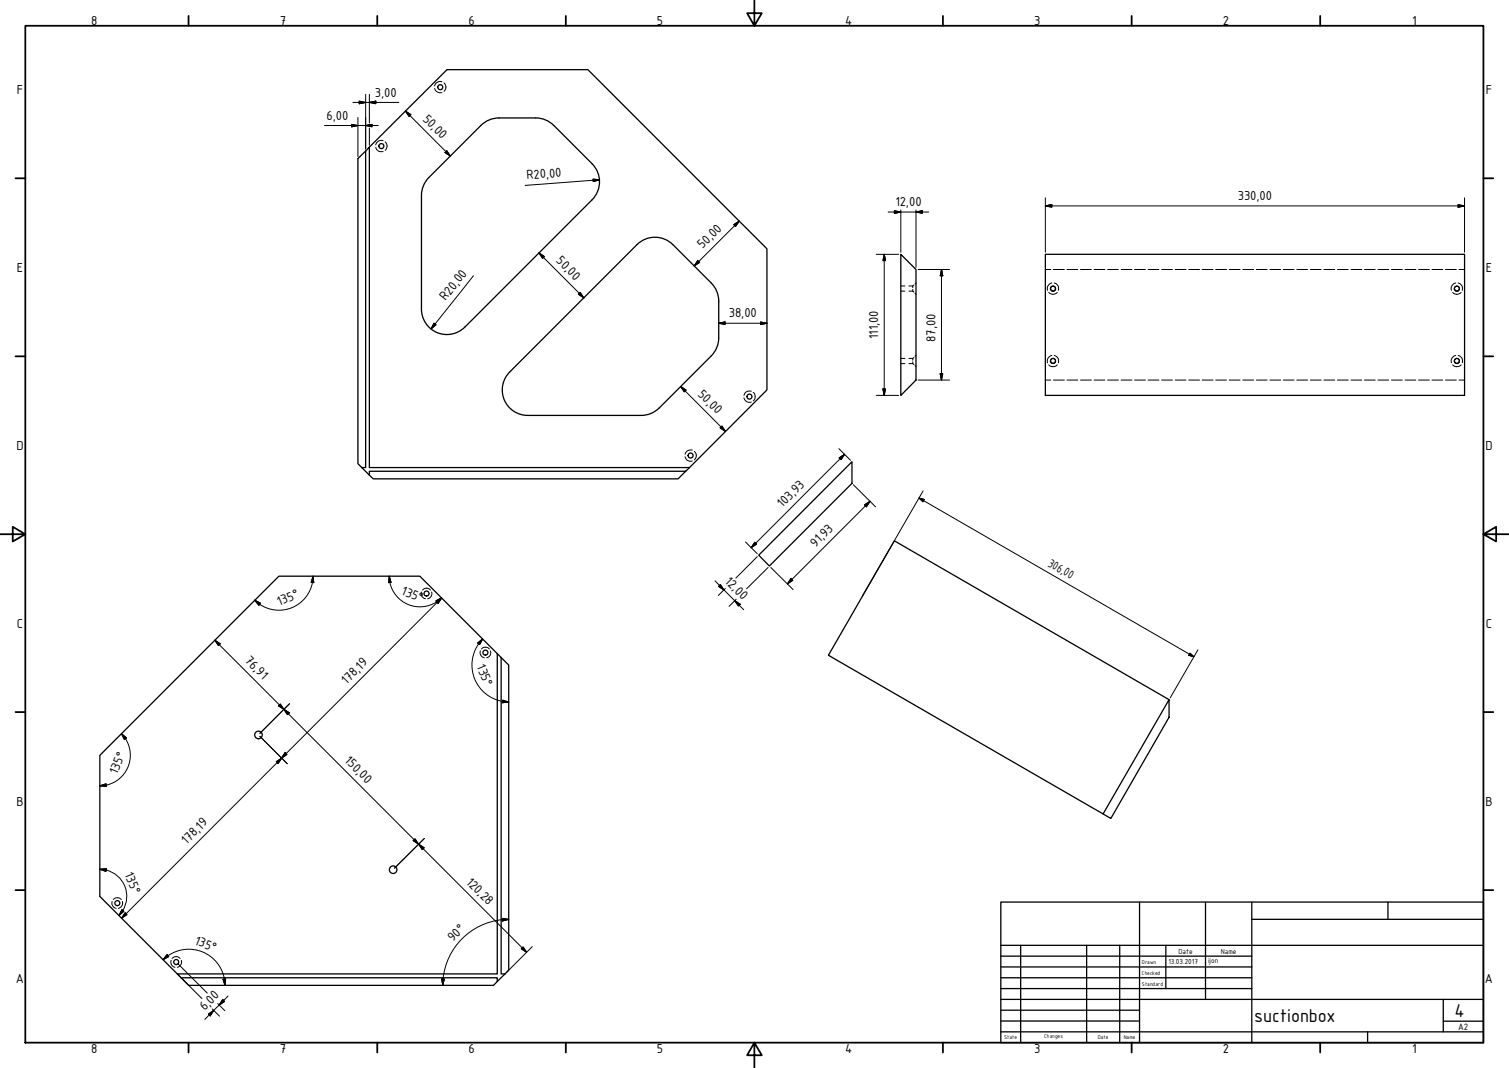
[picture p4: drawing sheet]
<svg xmlns="http://www.w3.org/2000/svg" width="594mm" height="420mm" viewBox="0 0 594 420" stroke-linecap="round" stroke-linejoin="round" font-family="sans-serif">
<!-- layer: Symbol (ISO) -->
<g fill="none" stroke="#000" stroke-width=".51">
<path d="M144 59.4v124.5h-1.6M144 59.4l1.4-1.5v126h126.1M144 59.4l-3.1 3v120l1.5 1.5M145.4 57.9l30.6-30.5h55.5l70.4 70.5v55.5l-30.4 30.5M165.9 76.9v44.7M168.8 69.8l20.6-20.5a10 10 0 0 1 7-2.9h14.5a10.1 10.1 0 0 1 7.1 2.9l15.1 15.1a10 10 0 0 1 0 14.2M168.9 69.8a10 10 0 0 0-3 7.1M233.1 78.6l-50.1 50.1M280 111.4l-15.1-15.1a10 10 0 0 0-14.1-.1l-50.1 50.2a10 10 0 0 0-2.2 10.9 10 10 0 0 0 9.3 6.1h44.6a10 10 0 0 0 7.1-2.9l20.5-20.5a10.1 10.1 0 0 0 3-7.1v-14.5a10 10 0 0 0-3-7M354.6 100.1l6 5.9v43.5l-6 6.1zM411.5 100.1h165.1v55.5h-165.1zM413.6 113.5a.98 .98 0 0 0 1 1 .98 .98 0 0 0 .9-1"/>
<path d="M572.6 113.5a.98 .98 0 0 0 1 1 .98 .98 0 0 0 .9-1M165.9 121.6a10 10 0 0 0 6.2 9.3 10 10 0 0 0 10.9-2.2M413.6 142a.98 .98 0 0 0 1 1 .98 .98 0 0 0 .9-1M572.6 142a.98 .98 0 0 0 1 1 .98 .98 0 0 0 .9-1M142.4 183.9l3 3M269.9 185.4h-124.5v1.5M269.9 185.4l-2.9 3h-120.1l-1.5-1.5M271.5 183.9l-1.6 1.5M335.4 181.7v8.5l-32.5 32.5-4.2-4.3zM195.8 257.2v125.9h-126l1.5 1.6M195.8 257.2l-30.5-30.5h-55.5l-70.5 70.5v55.5l30.5 30.4M195.8 257.2l1.5 1.5"/>
<path d="M197.3 258.7v124.4h1.5M197.3 258.7l3 3v120l-1.5 1.4M460.2 275.3v6.9l-22.9 39.8-3-1.8zM460.2 275.3l-108.1-62.5-26 45 108.2 62.4M71.3 384.7h124.5v1.4M71.3 384.7l3 2.9h120l1.5-1.5M198.8 383.1l-3 3"/>
<circle cx="173.3" cy="34.3" r=".98"/>
<circle cx="150.1" cy="57.5" r=".98"/>
<circle cx="414.6" cy="113.5" r=".98"/>
<circle cx="573.6" cy="113.5" r=".98"/>
<circle cx="295.1" cy="156" r=".98"/>
<circle cx="414.6" cy="142" r=".98"/>
<circle cx="573.6" cy="142" r=".98"/>
<circle cx="271.9" cy="179.2" r=".98"/>
<circle cx="167.9" cy="233.5" r=".98"/>
<circle cx="191.1" cy="256.7" r=".98"/>
<circle cx="101.8" cy="289.1" r="1.49"/>
<circle cx="46.2" cy="355.3" r=".98"/>
<circle cx="154.8" cy="342.1" r="1.49"/>
<circle cx="69.4" cy="378.5" r=".98"/>
</g>
<!-- layer: Hidden (ISO) -->
<g fill="none" stroke="#000" stroke-width=".39">
<path d="M171.1 34.8v.1a2.37 2.37 0 0 0 2.9 1.5M174 32.2a2.18 2.18 0 0 0-2.9 1.6M174.8 32.6a2.17 2.17 0 0 1 0 3.3M148 58v.1a2.17 2.17 0 0 0 2.8 1.5M150.8 55.4a2.14 2.14 0 0 0-2.8 1.6M151.6 55.8a2.24 2.24 0 0 1 0 3.4M354.6 112.5h1.6M354.6 114.5h1.6M357.8 112.5h1.5M357.8 114.5h1.5M359.3 112.5v.7M359.3 113.8v.7"/>
<path d="M359.3 114.5l.5 .4M359.8 112.1l-.5 .4M360.2 115.4l.4 .4M360.6 111.3l-.4 .4M411.5 106h2.2M412.9 115a2.24 2.24 0 0 0 3.3 0M414.1 111.4h-.2a2.19 2.19 0 0 0-1.5 2.8M414.1 112.7l-.5 .8M414.7 106h4.3M415 111.4h.2a2.17 2.17 0 0 1 1.5 2.8M415 112.7l.5 .8M420.1 106h4.2"/>
<path d="M425.4 106h4.2M430.7 106h4.3M436.1 106h4.2M441.4 106h4.2M446.7 106h4.2M452 106h4.2M457.3 106h4.3M462.7 106h4.2M468 106h4.2M473.3 106h4.3M478.6 106h4.3M483.9 106h4.3"/>
<path d="M489.3 106h4.2M494.6 106h4.3M499.9 106h4.3M505.2 106h4.3M510.5 106h4.3M515.9 106h4.2M521.2 106h4.3M526.5 106h4.3M531.9 106h4.2M537.1 106h4.3M542.5 106h4.2M547.8 106h4.3"/>
<path d="M553.1 106h4.3M558.5 106h4.2M563.8 106h4.2M569.1 106h4.2M571.9 115a2.24 2.24 0 0 0 3.3 0M573.1 111.4h-.2a2.19 2.19 0 0 0-1.5 2.8M573.1 112.7l-.5 .8M574 111.4h.2a2.17 2.17 0 0 1 1.5 2.8M574 112.7l.5 .8M574.4 106h2.2M360.6 139.7l-.4 .5M414.1 139.9h-.2a2.19 2.19 0 0 0-1.5 2.8"/>
<path d="M415 139.9h.2a2.17 2.17 0 0 1 1.5 2.8M573.1 139.9h-.2a2.19 2.19 0 0 0-1.5 2.8M574 139.9h.2a2.17 2.17 0 0 1 1.5 2.8M292.9 156.5v.2a2.19 2.19 0 0 0 2.9 1.5M295.8 153.9l-.4-.1a2.19 2.19 0 0 0-2.5 1.8M296.5 154.3a2.24 2.24 0 0 1 0 3.4M354.6 141h1.6M354.6 143h1.6M357.8 141h1.5M357.8 143h1.5M359.3 141v.7M359.3 142.3v.7"/>
<path d="M359.3 143l.5 .4M359.8 140.6l-.5 .4M360.2 143.9l.4 .4M411.5 149.5h2.2M412.9 143.6a2.38 2.38 0 0 0 3.3 0M414.1 141.2l-.5 .8M414.7 149.5h4.3M415 141.2l.5 .8M420.1 149.5h4.2M425.4 149.5h4.2M430.7 149.5h4.3M436.1 149.5h4.2"/>
<path d="M441.4 149.5h4.2M446.7 149.5h4.2M452 149.5h4.2M457.3 149.5h4.3M462.7 149.5h4.2M468 149.5h4.2M473.3 149.5h4.3M478.6 149.5h4.3M483.9 149.5h4.3M489.3 149.5h4.2M494.6 149.5h4.3M499.9 149.5h4.3"/>
<path d="M505.2 149.5h4.3M510.5 149.5h4.3M515.9 149.5h4.2M521.2 149.5h4.3M526.5 149.5h4.3M531.9 149.5h4.2M537.1 149.5h4.3M542.5 149.5h4.2M547.8 149.5h4.3M553.1 149.5h4.3M558.5 149.5h4.2M563.8 149.5h4.2"/>
<path d="M569.1 149.5h4.2M571.9 143.6a2.38 2.38 0 0 0 3.3 0M573.1 141.2l-.5 .8M574 141.2l.5 .8M574.4 149.5h2.2M269.7 179.7v.2a2.16 2.16 0 0 0 2.8 1.4M272.5 177.1l-.3-.1a2.19 2.19 0 0 0-2.5 1.7M273.4 177.6a2.17 2.17 0 0 1 0 3.3M165.9 232.9a1.95 1.95 0 0 0 1.6 2.7M166.4 232.1a1.97 1.97 0 0 1 3.1 0M169.9 232.9a2.04 2.04 0 0 1-1.6 2.7M189.1 256.1a2.14 2.14 0 0 0 1.6 2.7"/>
<path d="M189.5 255.3a2.08 2.08 0 0 1 3.2 0M193.1 256.1a2.05 2.05 0 0 1-1.5 2.7M44.1 354.6a2.14 2.14 0 0 0 1.6 2.8M44.6 353.9a2.15 2.15 0 0 1 3.2 0M48.2 354.6a2.14 2.14 0 0 1-1.6 2.8M67.4 377.8a2.05 2.05 0 0 0 1.5 2.7M67.8 377a2.15 2.15 0 0 1 3.1 0M71.4 377.8a2.14 2.14 0 0 1-1.6 2.7"/>
</g>
<g fill="#000">
<circle cx="413.6" cy="113.5" r=".19"/>
<circle cx="415.5" cy="113.5" r=".19"/>
<circle cx="572.6" cy="113.5" r=".19"/>
<circle cx="574.5" cy="113.5" r=".19"/>
<circle cx="413.6" cy="142" r=".19"/>
<circle cx="415.5" cy="142" r=".19"/>
<circle cx="572.6" cy="142" r=".19"/>
<circle cx="574.5" cy="142" r=".19"/>
</g>
<!-- layer: Visible (ISO) -->
<g fill="none" stroke="#000" stroke-width=".7">
<path d="M10 10.1h574v400.1h-574zM74.2 6.3v3.8M148.5 6.3v3.8M222.8 6.3v3.8M297 .2v9.9l-2.9-4.9h5.8l-2.9 4.9M371.2 6.3v3.8M445.5 6.3v3.8M519.7 6.3v3.8M6.1 70.1h3.9M584 70.1h3.9M6.1 140.2h3.9M584 140.2h3.9"/>
<path d="M0 210.2h10l-5-3v5.8l5-2.8M584 210.2l5 2.8v-5.8l-5 3h10M6.1 280.1h3.9M584 280.1h3.9M6.1 350.2h3.9M584 350.2h3.9M74.2 410.2v3.9M148.5 410.2v3.9M222.8 410.2v3.9M297 410.2l2.9 4.9h-5.8l2.9-4.9v10M371.2 410.2v3.9M445.5 410.2v3.9"/>
<path d="M519.7 410.2v3.9"/>
</g>
<!-- layer: Hidden Narrow (ISO) -->
<g fill="none" stroke="#000" stroke-width=".51">
<path d="M394 354.9h190v55.3h-190zM448.6 354.9v55.3M474.6 354.9v38.3M492.8 354.9v55.3M546.4 354.9v6.8M394 376.2h98.8M394 371.9h190M401.8 371.9v38.3M427.8 371.9v38.3M440.8 371.9v38.3M459 371.9v17M492.8 361.7h91.2"/>
<path d="M394 380.4h98.8M394 384.7h98.8M394 388.9h98.8M394 393.2h190M394 397.4h54.6M568.2 393.2v12.7M394 405.9h190M394 401.7h54.6M538.4 405.9v4.3M568.2 401.7h15.8"/>
</g>
<!-- layer: Visible Narrow (ISO) -->
<g fill="none" stroke="#000" stroke-width=".39">
<path d="M141.4 39.8l2.6 .5-2.6 .5zM144 37.1v21.5M145.4 37.1v11.3M127.8 49.4h21.1M138.4 48.9l2.5 .5-2.5 .5zM138.9 40.3h18.1M140.9 46.2v15.4M144 49.4l2.4-.5v1zM145.4 40.3l2.6-.5v1zM145.4 50.4v6.7M159.6 43.7l2.1 1.4-.7 .7zM159.6 43.7l17.7 17.7"/>
<path d="M175.2 60l.7-.7 1.4 2.1zM233.5 70.5l2.5 .2-2.4 .7zM236 70.7l-29.2 2.2M411.5 77.8v21.4M576.6 77.8v21.4M212.2 99.5l2.1 1.4-.7 .7zM212.2 99.5l17.7 17.7M288.9 88.4l2.1-1.4-1.4 2.1zM291 87l-17.7 17.6M349.6 83.4h16M352.1 82.9l2.5 .5-2.5 .5zM354.6 82.6v16.6"/>
<path d="M360.6 83.4l2.5-.5v1zM360.6 82.6v22.6M411.5 81l2.6-.5v1zM411.5 81h165.1M574 80.5l2.6 .5-2.6 .5zM186.4 108.5l-16.7 20.9M227.7 115.7l.7-.7 1.5 2.2zM274.7 102.5l.8 .7-2.2 1.4zM344.9 100.1h8.9M348.1 100.1l.5 2.4h-1zM348.1 100.1v55.5M361.4 106h12.4"/>
<path d="M370.6 106l.6 2.5h-1.1zM370.6 106v43.5M170.9 127.2l.7 .6-1.9 1.6zM283 127.2l2.4-.5v1zM283 127.2h18.9M299.4 126.7l2.5 .5-2.5 .5zM268 152.1l2.1 1.4-.7 .7zM268 152.1l17.6 17.6M344.9 155.6h8.9M347.6 153h1l-.5 2.6zM361.4 149.5h12.4M370.1 147h1.1l-.6 2.5z"/>
<path d="M284.2 167.6l1.4 2.1-2.1-1.4zM330.3 176.5l4.5 4.6M332.5 178.7l-36.8 36.8M330.3 180.1l2.2-1.4-1.4 2.1zM336 190.7l8.7 8.7M340.4 198.6l2.1-1.4-1.4 2.2zM342.5 197.2l-32.5 32.5M361.8 195.9l2.1 .6-.6 .9zM361.8 195.9l108.2 62.5M363.4 193.1l-23.9 41.4M293.5 213.2l4.6 4.6M297.2 213.3l.7 .7-2.2 1.5z"/>
<path d="M298.1 219l-8.4 8.4M100.3 236.1l2.3 1.2-.7 .9zM100.3 236.1l1.9 1.7M123.3 226.7l.2 2.5-1-.1zM123.3 226.7a13.4 13.4 0 0 1-21.1 11M153.2 226.7l.7 2.4-.9 .1zM153.2 226.7a12.1 12.1 0 0 0 18.7 10.1M171.6 236.4l2.3-1.2-1.7 2zM171.8 236.6l2.1-1.4-1.4 2.1zM171.9 236.8l2-1.6-126 126M281.5 228.5l11.3 11.4M283.6 230l1.4 2.1-2.1-1.4z"/>
<path d="M285.6 231.5l-2.8 2.8M289.2 236.3l2.2 1.4-.7 .7zM289.8 235.8l-2.8 2.7M302.4 223.2l-8.5 8.4M303.5 223.2l8.7 8.7M311.4 227.6l.7 .7-2.1 1.4zM84.6 251.9l2.1 1.4-.7 .7zM84.6 251.9l122.7 122.7M188 253l2-1.6-1.2 2.2zM188.4 253.3a14.5 14.5 0 0 0 9.4 22.6M190 251.4l-1.6 1.9M468.5 257l1.5 1.4-2-.6z"/>
<path d="M471.6 255.6l-10.9 19M109.7 277.7l.7-.7 1.4 2.1zM111.8 279.1l2.1 1.4-.7 .7zM114 276.8l-11.7 11.7M197.8 275.9l2.5 .3M197.9 275.4l2.4 .8-2.6 .3zM47.8 288.6l2 1.7-.8 .6zM47.8 288.6l1.5 2M49.4 290.6a12 12 0 0 1-7.6 18.3M102.3 289.7l10.8 10.8M108.8 299.6l2.1-1.4-1.4 2.1zM112.3 296.1l.7 .7-2.1 1.4z"/>
<path d="M39.3 309.2l2.4-.8 .1 1zM41.8 308.9l-2.5 .3M163.4 330l1.4 2.1-2.1-1.4zM164.8 332.1l2.1 1.4-.7 .7zM167.1 329.9l-11.8 11.6M39.3 342l2.5-.2-.1 1zM39.3 342l2.5 .3M41.8 342.3a10.6 10.6 0 0 1 6.5 15.9M48 357.9l.8 .6-2 1.7zM48.4 358.2l-1.6 2M49.3 359.1l.7 .7-2.1 1.4zM64.2 377.5a14.3 14.3 0 0 1 24.2 7.7"/>
<path d="M65.8 375.6l.6 .7-2.2 1.2zM69.9 379l11.7 11.7M197.8 361.3l2.5 .4-2.5 .6zM200.3 361.7a26 26 0 0 0-26 25.9M205.9 372.5l1.4 2.1-2.1-1.4zM209.5 372.4l-10.1 10.2M70.4 383.7l9.1 9.2M82 398.9l2.1-1.4-1.4 2.1zM83.6 396.9l2.8 2.9M85.7 394.8l2.8 2.8M87.7 393.2l.7 .8-2.1 1.4zM87.8 385.2l1-.1-.2 2.5z"/>
<path d="M88.3 385.2l.3 2.4M89.8 391.8l-9.2 9.2M173.9 385.1l1 .1-.6 2.4z"/>
</g>
<g fill="#000" stroke="#000" stroke-width=".39">
<path d="M145.4 40.3l2.6-.5zM145.4 40.3l2.6-.5v1zM138.4 49.9l2.5-.5zM138.4 48.9l2.5 .5-2.5 .5zM141.4 40.8l2.6-.5zM141.4 39.8l2.6 .5-2.6 .5zM144 49.4l2.4-.5zM144 49.4l2.4-.5v1zM159.6 43.7l2.1 1.4zM159.6 43.7l2.1 1.4-.7 .7zM175.2 60l2.1 1.4zM175.2 60l.7-.7 1.4 2.1z"/>
<path d="M233.6 71.4l2.4-.7zM233.5 70.5l2.5 .2-2.4 .7zM291 87l-1.4 2.1zM288.9 88.4l2.1-1.4-1.4 2.1zM352.1 83.9l2.5-.5zM352.1 82.9l2.5 .5-2.5 .5zM360.6 83.4l2.5-.5zM360.6 83.4l2.5-.5v1zM411.5 81l2.6-.5zM411.5 81l2.6-.5v1zM574 81.5l2.6-.5zM574 80.5l2.6 .5-2.6 .5z"/>
<path d="M212.2 99.5l2.1 1.4zM212.2 99.5l2.1 1.4-.7 .7zM227.7 115.7l2.2 1.5zM227.7 115.7l.7-.7 1.5 2.2zM274.7 102.5l-1.4 2.1zM274.7 102.5l.8 .7-2.2 1.4zM348.1 100.1l.5 2.4zM348.1 100.1l.5 2.4h-1zM370.6 106l.6 2.5zM370.6 106l.6 2.5h-1.1zM170.9 127.2l-1.2 2.2zM170.9 127.2l.7 .6-1.9 1.6z"/>
<path d="M283 127.2l2.4-.5zM283 127.2l2.4-.5v1zM299.4 127.7l2.5-.5zM299.4 126.7l2.5 .5-2.5 .5zM268 152.1l2.1 1.4zM268 152.1l2.1 1.4-.7 .7zM347.6 153l.5 2.6zM347.6 153h1l-.5 2.6zM370.1 147l.5 2.5zM370.1 147h1.1l-.6 2.5zM283.5 168.3l2.1 1.4zM284.2 167.6l1.4 2.1-2.1-1.4z"/>
<path d="M332.5 178.7l-1.4 2.1zM330.3 180.1l2.2-1.4-1.4 2.1zM342.5 197.2l-1.4 2.2zM340.4 198.6l2.1-1.4-1.4 2.2zM361.8 195.9l2.1 .6zM361.8 195.9l2.1 .6-.6 .9zM297.2 213.3l-1.5 2.2zM297.2 213.3l.7 .7-2.2 1.5zM100.3 236.1l2.3 1.2zM100.3 236.1l2.3 1.2-.7 .9zM123.3 226.7l.2 2.5zM123.3 226.7l.2 2.5-1-.1z"/>
<path d="M153.2 226.7l.7 2.4zM153.2 226.7l.7 2.4-.9 .1zM173.9 235.2l-1.7 2zM171.6 236.4l2.3-1.2-1.7 2zM173.9 235.2l-1.4 2.1zM171.8 236.6l2.1-1.4-1.4 2.1zM282.9 230.7l2.1 1.4zM283.6 230l1.4 2.1-2.1-1.4zM289.2 236.3l2.2 1.4zM289.2 236.3l2.2 1.4-.7 .7zM311.4 227.6l-1.4 2.1zM311.4 227.6l.7 .7-2.1 1.4z"/>
<path d="M84.6 251.9l2.1 1.4zM84.6 251.9l2.1 1.4-.7 .7zM190 251.4l-1.2 2.2zM188 253l2-1.6-1.2 2.2zM468 257.8l2 .6zM468.5 257l1.5 1.4-2-.6zM109.7 277.7l2.1 1.4zM109.7 277.7l.7-.7 1.4 2.1zM197.7 276.5l2.6-.3zM197.9 275.4l2.4 .8-2.6 .3zM47.8 288.6l2 1.7zM47.8 288.6l2 1.7-.8 .6z"/>
<path d="M112.3 296.1l-1.4 2.1zM112.3 296.1l.7 .7-2.1 1.4zM111.8 279.1l2.1 1.4zM111.8 279.1l2.1 1.4-.7 .7zM39.3 309.2l2.4-.8zM39.3 309.2l2.4-.8 .1 1zM110.9 298.2l-1.4 2.1zM108.8 299.6l2.1-1.4-1.4 2.1zM162.7 330.7l2.1 1.4zM163.4 330l1.4 2.1-2.1-1.4zM164.8 332.1l2.1 1.4zM164.8 332.1l2.1 1.4-.7 .7z"/>
<path d="M39.3 342l2.5-.2zM39.3 342l2.5-.2-.1 1zM48 357.9l-1.2 2.3zM48 357.9l.8 .6-2 1.7zM49.3 359.1l-1.4 2.1zM49.3 359.1l.7 .7-2.1 1.4zM65.8 375.6l-1.6 1.9zM65.8 375.6l.6 .7-2.2 1.2zM197.8 362.3l2.5-.6zM197.8 361.3l2.5 .4-2.5 .6zM205.2 373.2l2.1 1.4zM205.9 372.5l1.4 2.1-2.1-1.4z"/>
<path d="M84.1 397.5l-1.4 2.1zM82 398.9l2.1-1.4-1.4 2.1zM87.7 393.2l-1.4 2.2zM87.7 393.2l.7 .8-2.1 1.4zM87.8 385.2l.8 2.4zM87.8 385.2l1-.1-.2 2.5zM173.9 385.1l.4 2.5zM173.9 385.1l1 .1-.6 2.4z"/>
</g>
<g font-size="7.9">
<text x="572.6" y="400">4</text>
<text x="493.8" y="402.1">suctionbox</text>
</g>
<g font-size="5.5">
<text x="35.9" y="9.8">8</text>
<text x="110.2" y="9.8">7</text>
<text x="184.4" y="9.8">6</text>
<text x="258.6" y="9.8">5</text>
<text x="332.7" y="9.8">4</text>
<text x="407.2" y="9.8">3</text>
<text x="481.4" y="9.8">2</text>
<text x="556" y="9.8">1</text>
<text x="6.6" y="36.9">F</text>
<text x="147.6" y="38">3,00</text>
<text x="584.9" y="36.9">F</text>
<text x="128.6" y="47.1">6,00</text>
<text x="166.2" y="47" transform="rotate(45 166.2 47)">50,00</text>
<text x="207.4" y="70.6" transform="rotate(-4 207.4 70.6)">R20,00</text>
<text x="352.5" y="81.1">12,00</text>
<text x="487.3" y="78.7">330,00</text>
<text x="276.6" y="98.1" transform="rotate(-45 276.6 98.1)">50,00</text>
<text x="6.6" y="106.9">E</text>
<text x="218.8" y="102.8" transform="rotate(45 218.8 102.8)">50,00</text>
<text x="584.9" y="106.9">E</text>
<text x="175.5" y="118.5" transform="rotate(-51 175.5 118.5)">R20,00</text>
<text x="287" y="124.9">38,00</text>
<text x="345.8" y="133.5" transform="rotate(-90 345.8 133.5)">111,00</text>
<text x="368.3" y="134.4" transform="rotate(-90 368.3 134.4)">87,00</text>
<text x="274.5" y="155.4" transform="rotate(45 274.5 155.4)">50,00</text>
<text x="6.5" y="176.9">D</text>
<text x="584.8" y="176.9">D</text>
<text x="308" y="200" transform="rotate(-45 308 200)">103,93</text>
<text x="321" y="215.5" transform="rotate(-45 321 215.5)">91,93</text>
<text x="157.7" y="233.6" transform="rotate(22 157.7 233.6)">135°</text>
<text x="285.1" y="228.9" transform="rotate(45 285.1 228.9)">12,00</text>
<text x="109.9" y="238.3" transform="rotate(-22 109.9 238.3)">135°</text>
<text x="6.6" y="246.9">C</text>
<text x="584.9" y="246.9">C</text>
<text x="96.1" y="260.2" transform="rotate(45 96.1 260.2)">76,91</text>
<text x="187.6" y="262.2" transform="rotate(68 187.6 262.2)">135°</text>
<text x="136.5" y="269.3" transform="rotate(-45 136.5 269.3)">178,19</text>
<text x="135.4" y="299.4" transform="rotate(45 135.4 299.4)">150,00</text>
<text x="46.2" y="304.7" transform="rotate(-68 46.2 304.7)">135°</text>
<text x="6.5" y="316.9">B</text>
<text x="584.8" y="316.9">B</text>
<text x="73.5" y="332.3" transform="rotate(-45 73.5 332.3)">178,19</text>
<text x="49" y="343.9" transform="rotate(68 49 343.9)">135°</text>
<text x="183.2" y="347.2" transform="rotate(45 183.2 347.2)">120,28</text>
<text x="76.3" y="371.3" transform="rotate(22 76.3 371.3)">135°</text>
<text x="178.3" y="370.6" transform="rotate(-45 178.3 370.6)">90°</text>
<text x="6.3" y="386.9">A</text>
<text x="584.6" y="386.9">A</text>
<text x="80.6" y="397.9" transform="rotate(-45 80.6 397.9)">6,00</text>
<text x="35.9" y="414.1">8</text>
<text x="110.2" y="414.1">7</text>
<text x="184.4" y="414.1">6</text>
<text x="258.6" y="414.1">5</text>
<text x="332.7" y="414.1">4</text>
<text x="407.2" y="414.1">3</text>
<text x="481.4" y="414.1">2</text>
<text x="556" y="414.1">1</text>
</g>
<text font-size="5.2" x="412.2" y="222.5" transform="rotate(30 412.2 222.5)">306,00</text>
<text font-size="3.9" x="574.1" y="405.1">A2</text>
<g font-size="3.1">
<text x="464" y="375.1">Date</text>
<text x="480.6" y="375.1">Name</text>
<text x="460" y="379.4">13.03.2017</text>
<text x="475.6" y="378.8">ijon</text>
</g>
<g font-size="2.3">
<text x="449.6" y="379.4">Drawn</text>
<text x="449.6" y="383.6">Checked</text>
<text x="449.6" y="387.9">Standard</text>
<text x="395.4" y="408.8">State</text>
<text x="411.1" y="408.5">Changes</text>
<text x="432.2" y="408.8">Date</text>
<text x="442.4" y="408.8">Name</text>
</g>
</svg>
